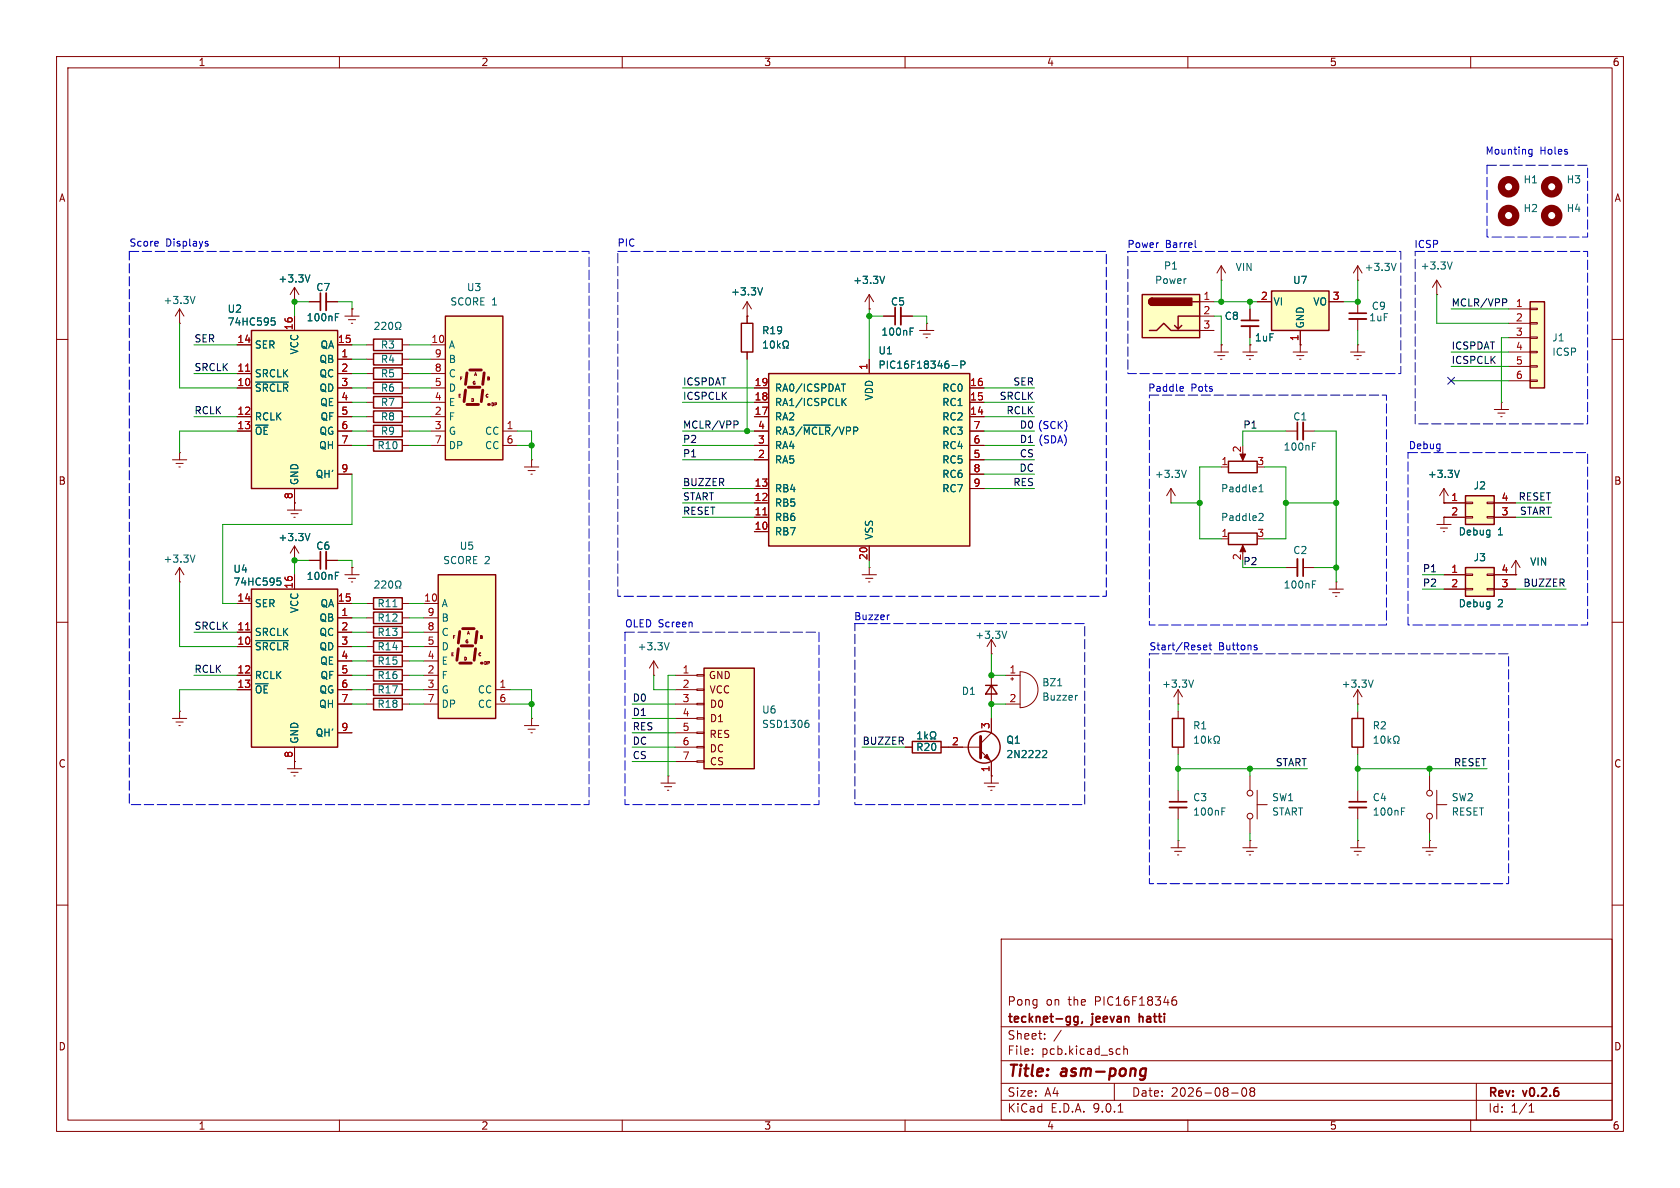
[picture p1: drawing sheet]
<svg xmlns="http://www.w3.org/2000/svg" width="297mm" height="210mm" viewBox="0 0 297 210" stroke-linecap="round" stroke-linejoin="round" font-family="sans-serif">
<g fill="none" stroke="#840000" stroke-width=".18">
<path d="M10 10h277v190h-277zM12 12h273v186h-273zM60 10v2M110 10v2M160 10v2M210 10v2M260 10v2M10 60h2M285 60h2M10 110h2M227.3 100.3h2.1M230.4 100.3h2"/>
<path d="M285 110h2M10 160h2M177 166h108v32h-108zM207.2 177.1l.3-.3h.4l.1 .3v.3l-.3 .3-.4-.1-.1-.2M207.9 176.2a.59 .59 0 0 0-.7 .6M285 160h2M60 198v2M110 198v2M160 198v2M177 194.5h108M177 191.5h108M177 187.5h108"/>
<path d="M177 181.5h108M182.5 186.3v.1M182.5 185.5v.1M184.7 183.6v.1M184.7 182.8v.1M187.6 182.1l-1.3 2M197 191.5v3M197.7 196.6h.8M197.9 185.4l.1 .1M198 186.3l-.1 .1M198.7 184.9v1.5M198.7 185.5l.2-.1 .3 .1 .1 .9"/>
<path d="M210 198v2M217.7 193.2h1.2M219.7 192.4l.2-.1a.81 .81 0 0 1 .6 .6 .81 .81 0 0 1-.3 .8l-.2 .1a.81 .81 0 0 1-.3-1.4zM221.2 192.9l-.2-.2 .2-.4 .5 .1 .1 .2-.3 .3M221.2 192.9l-.2 .3v.5l.2 .1 .5-.1 .1-.2-.1-.4-.2-.2M221.2 192.9h.3M260 198v2M261 191.5v6.5M270.3 196.6h.9M270.3 195.5l.4-.4v1.5"/>
</g>
<path d="M202 188.9l.6 .1M202.5 190.1l-.6 .1M202.6 188.9l-.2 1.6-.4 .4" fill="none" stroke="#840000" stroke-width=".4"/>
<path d="M230.4 98.8v3.1M190.6 179.7v1.2l-.3 .3-.4-.1M190.6 179.8l-.5-.1-.3 .3v.4l.2 .2h.6M201.4 179.2v1.5M201.5 179.8h-.1M191.3 180.6l-.1 .3" fill="none" stroke="#840000" stroke-width=".3"/>
<path d="M229.4 98.8v3.1" fill="none" stroke="#840000" stroke-width=".33"/>
<path d="M232 103.3h.4M232 102.7h.6" fill="none" stroke="#006464" stroke-width=".18"/>
<path d="M201.9 52.1h10.2v7.6h-10.2z" fill="#ffffc2"/>
<path d="M201.9 52.1h10.2v7.6h-10.2zM203.2 58.4h1.3l1.2-1.2 1.3 1.2h5.1M203.7 52.7a.64 .64 0 0 0-.6 .6 .64 .64 0 0 0 .6 .7M208.9 57.5l-.6 .7M210.8 53.3h1.3M212.1 55.9h-3.8v2.3l-.7-.7" fill="none" stroke="#840000" stroke-width=".25"/>
<g fill="#840000" stroke="#840000" stroke-width=".25">
<path d="M203.3 52.9l.4-.2v1.3a.63 .63 0 0 1-.6-.4 .63 .63 0 0 1 .2-.7z"/>
<path d="M203.7 52.7h7v1.3h-7z"/>
</g>
<g fill="none" stroke="#840000" stroke-width=".18">
<path d="M212.1 53.3h2.5M212.1 55.9h2.5M212.1 58.4h2.5M115.6 119.4h.1M115.6 116.8l-.8 1.3M115.6 116.8l.7 1.3M115.6 116.8v2.6M92.7 128.3h2.5M93.3 128.9h1.3M93.9 129.5h.2M94 127h.1M94 127v1.3"/>
<path d="M238.8 149.9h2.5M239.4 150.5h1.3M239.9 151.1h.3M240 148.6h.1M240 148.6v1.3"/>
</g>
<path d="M118.3 113.6l-.4 1.3" fill="none" stroke="#006464" stroke-width=".18"/>
<path d="M124.5 118.1h8.8v17.8h-8.8z" fill="#ffffc2"/>
<g fill="none" stroke="#840000" stroke-width=".18">
<path d="M240 49.5h.1M240 47v2.5M240 53.3v2.1M240 56.4v2M240 47l-.7 1.3M240 47l.8 1.3M214.6 62.2h2.6M215.3 62.9h1.2M215.8 63.5h.2M215.9 61h.1M215.9 61v1.2M219.7 62.2h2.5"/>
<path d="M220.3 62.9h1.3M220.9 63.5h.2M221 61h.1M221 61v1.2M228.6 62.2h2.5M229.2 62.9h1.3M229.7 63.5h.3M229.9 61h.1M229.9 61v1.2M238.8 62.2h2.5M239.4 62.9h1.3M239.9 63.5h.3"/>
<path d="M240 61h.1M240 61v1.2M64.8 106.7h1.2M64.8 109.2h1.2M64.8 116.8h1.2M71.1 106.7h1.3M71.1 109.2h1.3M71.1 116.8h1.3M119.4 119.4h3.8M123.2 119.3h1.3v.2h-1.3zM152.4 101.6h2.5M153 102.2h1.3"/>
<path d="M153.5 102.9h.3M153.7 100.3h.1M153.7 100.3v1.3M116.8 138.4h2.6M117.5 139.1h1.2M118 139.7h.2M118.1 137.2h.1M118.1 137.2v1.2M119.4 121.9h3.8M119.4 124.5h3.8M119.4 127h3.8M119.4 129.5h3.8"/>
<path d="M119.4 132.1h3.8M119.4 134.6h3.8M123.2 121.8h1.3v.2h-1.3zM123.2 124.3h1.3v.3h-1.3zM123.2 126.9h1.3v.2h-1.3zM123.2 129.4h1.3v.3h-1.3zM123.2 132h1.3v.2h-1.3zM123.2 134.5h1.3v.2h-1.3zM127 127.6h.7M127.6 123.9l.1 .4-.1 .6M208.3 124.5h.1M208.3 121.9l-.8 1.3"/>
<path d="M208.3 121.9l.7 1.3M208.3 121.9v2.6M221 137.2v2.5M222.2 139.7v5.1M240 139.7v2M219.7 149.9h2.5M220.3 150.5h1.3M220.9 151.1h.2M221 148.6h.1M221 144.8v2.5M221 148.6v1.3M222.2 142.2h1.8"/>
<path d="M240 142.7v2.1"/>
<circle cx="221" cy="144.3" r=".51"/>
<circle cx="221" cy="140.2" r=".51"/>
</g>
<path d="M66 105.7h5.1v2h-5.1zM66 108.2h5.1v2h-5.1zM66 115.8h5.1v2.1h-5.1zM124.5 118.1h8.8v17.8h-8.8z" fill="none" stroke="#840000" stroke-width=".25"/>
<path d="M246.8 46.6l-.4 1.2M66.3 102.8l.5-.1 .2 .4-.8 .9h.8M67.5 102.8l.5-.1 .2 .4-.8 .9h.8M68.8 102.8l.2-.1a.68 .68 0 0 1 .4 .6 .68 .68 0 0 1-.4 .7l-.2-.2-.1-.3zM69.5 107.3h.7M69.9 104h.3v-.3a.54 .54 0 0 1-.3-.7 .54 .54 0 0 1 .8-.3 .58 .58 0 0 1-.1 1v.3h.3M142.5 127.8h.3l.2 .3v.4l-.5 .1M142.7 127.3h.2M211 120.2l-.4 1.3M247.8 143.4h.4M247.8 142.8h.6" fill="none" stroke="#006464" stroke-width=".18"/>
<path d="M238.5 55.4h3.1M238.5 141.7h3.1" fill="none" stroke="#840000" stroke-width=".3"/>
<path d="M238.5 56.4h3.1M238.5 142.7h3.1" fill="none" stroke="#840000" stroke-width=".33"/>
<path d="M224.8 51.4h10.1v7h-10.1z" fill="#ffffc2"/>
<path d="M224.8 51.4h10.1v7h-10.1zM66 77.7h5.1v2.1h-5.1zM66 75.2h5.1v2h-5.1zM66 72.6h5.1v2.1h-5.1zM66 70.1h5.1v2h-5.1zM66 113.3h5.1v2h-5.1zM66 110.7h5.1v2.1h-5.1zM66 118.4h5.1v2h-5.1zM66 120.9h5.1v2h-5.1z" fill="none" stroke="#840000" stroke-width=".25"/>
<g fill="none" stroke="#840000" stroke-width=".18">
<path d="M215.9 49.5h.1M215.9 47l-.8 1.3M215.9 47l.8 1.3M215.9 47v2.5M221 54.6v2M221 57.7v2M222.2 53.3h2.6M229.9 58.4v2.6M234.9 53.3h2.6M64.8 78.7h1.2M64.8 76.2h1.2M64.8 73.7h1.2"/>
<path d="M64.8 71.1h1.2M71.1 78.7h1.3M71.1 76.2h1.3M71.1 73.7h1.3M71.1 71.1h1.3M64.8 114.3h1.2M64.8 111.8h1.2M64.8 119.4h1.2M71.1 114.3h1.3M71.1 111.8h1.3M71.1 119.4h1.3M64.8 121.9h1.2"/>
<path d="M71.1 121.9h1.3M240 124.5h.1M240 121.9l-.7 1.3M240 121.9l.8 1.3M240 121.9v2.6"/>
</g>
<path d="M219.5 56.6h3" fill="none" stroke="#840000" stroke-width=".3"/>
<path d="M219.5 57.7h3" fill="none" stroke="#840000" stroke-width=".33"/>
<path d="M242.8 120.2l-.5 1.3" fill="none" stroke="#006464" stroke-width=".18"/>
<path d="M270.5 53.3h2.5v15.3h-2.5z" fill="#ffffc2"/>
<path d="M270.5 53.3h2.5v15.3h-2.5zM239 127h2v5.1h-2z" fill="none" stroke="#840000" stroke-width=".25"/>
<g fill="none" stroke="#840000" stroke-width=".18">
<path d="M254 52.1h.1M254 49.5l-.8 1.3M254 49.5l.8 1.3M254 49.5v2.6M266.7 54.6h3.8M266.7 57.2h3.8M266.7 59.7h3.8M270.5 54.5h1.3v.2h-1.3zM270.5 57h1.3v.3h-1.3zM270.5 59.6h1.3v.2h-1.3zM264.2 72.4h2.5M264.8 73h1.3"/>
<path d="M265.3 73.7h.3M265.4 71.1h.1M265.4 71.1v1.3M266.7 62.2h3.8M266.7 64.8h3.8M266.7 67.3h3.8M270.5 62.1h1.3v.3h-1.3zM270.5 64.6h1.3v.3h-1.3zM270.5 67.2h1.3v.2h-1.3zM240 125.7v1.3M240 132.1v1.3"/>
</g>
<path d="M256.7 46.3l-.4 1.3M242.9 131.4h.7M242.9 130.5l.4-.4v1.3M244.3 130.2l.1-.1a.68 .68 0 0 1 .5 .7 .68 .68 0 0 1-.5 .6l-.1-.1-.2-.4zM245.4 130.1v1.3M245.5 130.9l.4 .5M245.9 130.5l-.5 .5M246.4 131.4h.3v-.3a.54 .54 0 0 1-.3-.7 .54 .54 0 0 1 .8-.2 .58 .58 0 0 1-.2 .9v.3h.3" fill="none" stroke="#006464" stroke-width=".18"/>
<path d="M77.5 101.6h10.1v25.4h-10.1z" fill="#ffffc2"/>
<path d="M77.5 101.6h10.1v25.4h-10.1z" fill="none" stroke="#840000" stroke-width=".25"/>
<path d="M81 114.7l-.2 2M81.3 111.6l-.3 2.1M81.3 117.2h2M81.5 114.2h2.1M81.8 111.1h2M84.1 114.7l-.3 2M84.3 111.6l-.2 2.1" fill="none" stroke="#840000" stroke-width=".51"/>
<circle cx="85.1" cy="117.2" r=".25" fill="#840000"/>
<g fill="none" stroke="#840000" stroke-width=".18">
<path d="M92.7 82.6h2.5M93.3 83.2h1.3M93.9 83.8h.2M94 81.3h.1M94 81.3v1.3M74.9 106.7h2.6M74.9 109.2h2.6M74.9 111.8h2.6M74.9 114.3h2.6M74.9 116.8h2.6M74.9 119.4h2.6M80.1 115.4h-.2v.5"/>
<path d="M80.4 112.4h-.2v.5M82.4 116.2h-.2v.5M82.6 112.1l.2-.5 .2 .5M85.2 112.4h-.2v.5M85.9 117l-.2-.1v.5M86.5 117l-.3-.1v.5M64.8 124.5h1.2M71.1 124.5h1.3M74.9 121.9h2.6M74.9 124.5h2.6M87.6 121.9h2.6M87.6 124.5h2.6"/>
<path d="M174 138.4h2.5M174.6 139.1h1.3M175.1 139.7h.3M175.3 137.2h.1M175.3 137.2v1.2M252.7 137.2v2.5M254 139.7v5.1M251.5 149.9h2.5M252.1 150.5h1.3M252.6 151.1h.3M252.7 148.6h.1M252.7 144.8v2.5"/>
<path d="M252.7 148.6v1.3M254 142.2h1.8"/>
<circle cx="252.7" cy="144.3" r=".51"/>
<circle cx="252.7" cy="140.2" r=".51"/>
</g>
<path d="M66 123.4h5.1v2.1h-5.1z" fill="none" stroke="#840000" stroke-width=".25"/>
<path d="M44.4 104.1h15.3v28h-15.3z" fill="#ffffc2"/>
<path d="M44.4 104.1h15.3v28h-15.3zM174.2 121.2h2.1M175.3 121.2l1 1.5h-2.1zM207.3 127h2v5.1h-2z" fill="none" stroke="#840000" stroke-width=".25"/>
<g fill="none" stroke="#840000" stroke-width=".18">
<path d="M54.6 99.1h2M57.7 99.1h2M41.9 106.7h2.5M41.9 111.8h2.5M41.9 114.3h2.5M41.9 119.4h2.5M52.1 101.6v2.5M59.7 106.7h2.5M59.7 111.8h2.5M59.7 114.3h2.5M59.7 119.4h2.5M59.7 109.2h2.5"/>
<path d="M59.7 116.8h2.5M61 101.6h2.5M61.6 102.2h1.3M62.1 102.9h.3M62.2 100.3h.1M62.2 100.3v1.3M175.3 119.4v5.1M30.5 127h2.5M31.1 127.6h1.3M31.6 128.3h.3M31.7 125.7h.1M31.7 125.7v1.3"/>
<path d="M41.9 121.9h2.5M52.1 132.1v2.5M59.7 121.9h2.5M59.7 124.5h2.5M59.7 129.5h2.5M208.3 125.7v1.3M208.3 132.1v1.3M208.3 139.7v2M208.3 142.7v2.1"/>
</g>
<path d="M43.4 111.3h.7" fill="none" stroke="#a90000" stroke-width=".18"/>
<g fill="none" stroke="#006464" stroke-width=".18">
<path d="M45.2 113.3h5.8M49 102.2h.6M49.1 102.7h.3l.3 .2-.2 .5h-.4M59.3 101.8h.4M59.3 101.2h.6M211.2 131.4h.7M211.2 130.5l.3-.4v1.3M212.5 130.2l.2-.1a.68 .68 0 0 1 .4 .7 .68 .68 0 0 1-.4 .6l-.2-.1-.1-.4zM213.7 130.1v1.3M213.8 130.9l.3 .5M214.1 130.5l-.4 .5M214.6 131.4h.3v-.3a.54 .54 0 0 1-.2-.7 .54 .54 0 0 1 .7-.2 .58 .58 0 0 1-.1 .9v.3h.3"/>
<path d="M216 143.4h.4M216 142.8h.6"/>
</g>
<path d="M56.6 97.5v3.1M206.8 141.7h3" fill="none" stroke="#840000" stroke-width=".3"/>
<path d="M57.7 97.5v3.1M206.8 142.7h3" fill="none" stroke="#840000" stroke-width=".33"/>
<path d="M259.1 100.3h5.1v5.1h-5.1z" fill="#ffffc2"/>
<path d="M259.1 100.3h5.1v5.1h-5.1z" fill="none" stroke="#840000" stroke-width=".25"/>
<g fill="none" stroke="#840000" stroke-width=".18">
<path d="M30.5 81.3h2.5M31.1 81.9h1.3M31.6 82.6h.3M31.7 80h.1M31.7 80v1.3M254 92.7h2.5M254.6 93.3h1.3M255.1 94h.3M255.3 91.4h.1M255.3 91.4v1.3M268 99.1l-.8 1.2M268 99.1l.7 1.2"/>
<path d="M268 99.1v2.5M31.7 102.9h.1M31.7 100.3v2.6M31.7 100.3l-.7 1.3M31.7 100.3l.8 1.3M177.8 119.4h2.5M178.9 119.8v.5M180.3 118.7a3.2 3.2 0 0 1 3.2 3.2 3.2 3.2 0 0 1-3.2 3.2zM255.3 101.6h3.8M255.3 104.1h3.8M259.1 101.5h1.2v.2h-1.2zM259.1 104h1.2v.3h-1.2z"/>
<path d="M262.9 101.5h1.3v.2h-1.3zM262.9 104h1.3v.3h-1.3zM264.2 101.6h3.8M264.2 104.1h3.8M268 101.6h.1M50.8 135.9h2.5M51.4 136.5h1.3M51.9 137.2h.3M52.1 134.6h.1M52.1 134.6v1.3M177.8 124.5h2.5M178.7 120h.5"/>
<path d="M207 149.9h2.5M207.6 150.5h1.3M208.2 151.1h.2M208.3 148.6h.1M208.3 148.6v1.3"/>
</g>
<path d="M34.5 98.1l-.5 1.3M187 121.2h.7M190.5 122.9l-.3 .1" fill="none" stroke="#006464" stroke-width=".18"/>
<g fill="none" stroke="#840000" stroke-width="1.3">
<circle cx="266.7" cy="38.1" r="1.27"/>
<circle cx="266.7" cy="33" r="1.27"/>
<circle cx="274.3" cy="38.1" r="1.27"/>
<circle cx="274.3" cy="33" r="1.27"/>
</g>
<path d="M259.1 87.6h5.1v5.1h-5.1z" fill="#ffffc2"/>
<path d="M259.1 87.6h5.1v5.1h-5.1zM161.3 131.1h5.1v2h-5.1z" fill="none" stroke="#840000" stroke-width=".25"/>
<g fill="none" stroke="#840000" stroke-width=".18">
<path d="M31.7 57.2h.1M31.7 54.6l-.7 1.3M31.7 54.6l.8 1.3M31.7 54.6v2.6M52.1 53.3h.1M52.1 50.8l-.8 1.3M52.1 50.8l.7 1.3M52.1 50.8v2.5M54.6 53.3h2M57.7 53.3h2M255.3 88.9h.1M255.3 88.9h3.8"/>
<path d="M255.3 91.4h3.8M255.3 86.4l-.8 1.2M255.3 86.4l.7 1.2M255.3 86.4v2.5M259.1 88.8h1.2v.2h-1.2zM259.1 91.3h1.2v.3h-1.2zM262.9 88.8h1.3v.2h-1.3zM262.9 91.3h1.3v.3h-1.3zM264.2 88.9h3.8M264.2 91.4h3.8M175.3 115.6h.1M175.3 113l-.8 1.3"/>
<path d="M175.3 113l.7 1.3M175.3 113v2.6M160 132.1h1.3M166.4 132.1h1.2"/>
</g>
<path d="M34.5 52.4l-.5 1.3M54.8 48.6l-.4 1.3M59.3 56h.4M59.3 55.4h.6M258 83.1l-.4 1.3M178 111.6l-.4 1.2M162.2 130.6h.8M162.2 129.7l.4-.3v1.2M163.5 129.4v1.2M163.6 130.1l.4 .5M164 129.8l-.5 .5M164.5 130.6h.3v-.2a.54 .54 0 0 1-.3-.8 .54 .54 0 0 1 .8-.2 .58 .58 0 0 1-.2 1v.2h.3" fill="none" stroke="#006464" stroke-width=".18"/>
<path d="M56.6 51.8v3.1" fill="none" stroke="#840000" stroke-width=".3"/>
<path d="M57.7 51.8v3.1" fill="none" stroke="#840000" stroke-width=".33"/>
<path d="M78.7 55.9h10.2v25.4h-10.2z" fill="#ffffc2"/>
<path d="M78.7 55.9h10.2v25.4h-10.2z" fill="none" stroke="#840000" stroke-width=".25"/>
<path d="M82.3 69l-.3 2M82.5 65.9l-.2 2M82.5 71.5h2.1M82.8 68.5h2M83.1 65.4h2M85.3 69l-.2 2M85.6 65.9l-.3 2" fill="none" stroke="#840000" stroke-width=".51"/>
<circle cx="86.4" cy="71.5" r=".25" fill="#840000"/>
<g fill="none" stroke="#840000" stroke-width=".18">
<path d="M132.1 55.9h.1M132.1 53.3l-.8 1.3M132.1 53.3l.7 1.3M132.1 53.3v2.6M76.2 61h2.5M76.2 63.5h2.5M76.2 66h2.5M76.2 68.6h2.5M76.2 71.1h2.5M76.2 73.7h2.5M76.2 76.2h2.5M76.2 78.7h2.5"/>
<path d="M81.4 69.7h-.2v.5M81.7 66.6h-.3v.6M83.6 70.5h-.2v.5M83.9 66.4l.2-.5 .1 .5M86.4 66.7l-.2-.1v.6M87.2 71.2h-.2v.5M87.7 71.2h-.2v.5M88.9 76.2h2.5M88.9 78.7h2.5M167.6 132.1h5.8M173.4 132.7l1.9 1.9v2.6M175.3 127v2.5l-1.9 1.9"/>
</g>
<path d="M173.4 130.2v3.8" fill="none" stroke="#840000" stroke-width=".51"/>
<circle cx="174" cy="132.1" r="2.82" fill="none" stroke="#840000" stroke-width=".25"/>
<path d="M174 133.9l.5-.5 .5 1z" fill="#840000" stroke="#840000" stroke-width=".18"/>
<path d="M134.8 50.9l-.4 1.2M184.5 132.7h.4l.1 .3-.7 .9h.7" fill="none" stroke="#006464" stroke-width=".18"/>
<path d="M135.9 66h35.5v30.5h-35.5z" fill="#ffffc2"/>
<path d="M66 59.9h5.1v2.1h-5.1zM66 62.5h5.1v2h-5.1zM66 65h5.1v2.1h-5.1zM66 67.6h5.1v2h-5.1zM135.9 66h35.5v30.5h-35.5zM217.2 81.5h5v2.1h-5zM217.2 94.2h5v2.1h-5z" fill="none" stroke="#840000" stroke-width=".25"/>
<g fill="none" stroke="#840000" stroke-width=".18">
<path d="M61 55.9h2.5M61.6 56.5h1.3M62.1 57.2h.3M62.2 54.6h.1M62.2 54.6v1.3M64.8 68.6h1.2M64.8 63.5h1.2M64.8 66h1.2M64.8 61h1.2M71.1 68.6h1.3M71.1 63.5h1.3M71.1 66h1.3"/>
<path d="M71.1 61h1.3M133.3 68.6h2.6M133.3 71.1h2.6M133.3 73.7h2.6M133.3 76.2h2.6M133.3 78.7h2.6M153.7 63.5v2.5M171.4 68.6h2.6M171.4 71.1h2.6M171.4 73.7h2.6M171.4 76.2h2.6M171.4 78.7h2.6"/>
<path d="M227.3 76.2h2.1M230.4 76.2h2M50.8 90.2h2.5M51.4 90.8h1.3M51.9 91.4h.3M52.1 99.1h.1M52.1 88.9h.1M52.1 96.5l-.8 1.3M52.1 96.5l.7 1.3M52.1 88.9v1.3M52.1 96.5v2.6M133.3 81.3h2.6"/>
<path d="M133.3 86.4h2.6M133.3 88.9h2.6M133.3 91.4h2.6M133.3 94h2.6M153.7 96.5v2.6M171.4 81.3h2.6M171.4 86.4h2.6M171.4 83.8h2.6M207 88.9h.1M207 86.4l-.8 1.2M207 86.4l.8 1.2M207 86.4v2.5"/>
<path d="M215.9 82.6h1.3M215.9 95.3h1.3M219.7 80v1M219.7 96.8v1"/>
</g>
<g fill="none" stroke="#006464" stroke-width=".18">
<path d="M66.3 57.1l.5-.1 .2 .3-.8 .9h.8M67.5 57.1l.5-.1 .2 .3-.8 .9h.8M68.8 57.1l.2-.1a.68 .68 0 0 1 .4 .6 .68 .68 0 0 1-.4 .6l-.2-.1-.1-.3zM69.9 58.2h.3v-.2a.54 .54 0 0 1-.3-.7 .54 .54 0 0 1 .8-.3 .58 .58 0 0 1-.1 1v.2h.3M142 75.2h4.8M148.7 67.9h.8M149 71l.6 .7M149.1 67.9v1.3M149.6 70.4l-.7 .8M168.3 64.6h1M169.9 64.5l.6-.1 .1-.2-.1-.3-.6-.1v1.3M232 78.9h.4"/>
<path d="M232 78.3h.6M54.8 94.3l-.4 1.3M209.7 83.1l-.4 1.3M222.6 86.9h.7M222.6 86l.3-.3v1.2M222.8 90.7l.4 .1 .1 .3-.8 .9h.8"/>
</g>
<path d="M134.9 91h.7" fill="none" stroke="#a90000" stroke-width=".18"/>
<g fill="#840000" stroke="#840000" stroke-width=".18">
<path d="M219.2 80.3h1l-.5 1.1z"/>
<path d="M219.7 96.4l.5 1.1h-1z"/>
</g>
<path d="M229.4 74.7v3" fill="none" stroke="#840000" stroke-width=".3"/>
<path d="M230.4 74.7v3" fill="none" stroke="#840000" stroke-width=".33"/>
<path d="M44.4 58.4h15.3v28h-15.3z" fill="#ffffc2"/>
<path d="M44.4 58.4h15.3v28h-15.3zM131.1 57.2h2v5h-2z" fill="none" stroke="#840000" stroke-width=".25"/>
<g fill="none" stroke="#840000" stroke-width=".18">
<path d="M52.1 53.3h.1M52.1 55.9v2.5M54.6 53.3h2M57.7 53.3h2M62.2 54.6h.1M132.1 55.9h.1M132.1 55.9v1.3M153.7 54.6h.1M153.7 52.1l-.8 1.2M153.7 52.1l.7 1.2M153.7 52.1v2.5M156.2 55.9h2"/>
<path d="M159.3 55.9h2M162.6 58.4h2.5M163.2 59.1h1.3M163.7 59.7h.3M163.8 57.2h.1M163.8 57.2v1.2M221 54.6v2M221 57.7v2M222.2 53.3h2.6M229.9 58.4v2.6M234.9 53.3h2.6M41.9 61h2.5"/>
<path d="M41.9 66h2.5M41.9 68.6h2.5M41.9 73.7h2.5M41.9 76.2h2.5M59.7 61h2.5M59.7 66h2.5M59.7 68.6h2.5M59.7 73.7h2.5M59.7 76.2h2.5M59.7 63.5h2.5M59.7 71.1h2.5M59.7 78.7h2.5"/>
<path d="M132.1 62.2v1.3M133.3 68.6h2.6M133.3 73.7h2.6M133.3 76.2h2.6M133.3 71.1h2.6M133.3 78.7h2.6M153.7 63.5v2.5M171.4 68.6h2.6M171.4 73.7h2.6M171.4 76.2h2.6M171.4 71.1h2.6M171.4 78.7h2.6"/>
<path d="M215.9 61h.1M221 61h.1M229.9 61h.1M52.1 88.9h.1M52.1 99.1h.1M52.1 86.4v2.5M54.6 99.1h2M57.7 99.1h2M59.7 83.8h2.5M133.3 88.9h2.6M133.3 91.4h2.6M133.3 81.3h2.6"/>
<path d="M133.3 86.4h2.6M133.3 94h2.6M153.7 96.5v2.6M171.4 83.8h2.6M171.4 81.3h2.6M171.4 86.4h2.6M255.3 91.4h.1M255.3 88.9h.1M255.3 88.9h3.8M255.3 91.4h3.8M264.2 88.9h3.8M264.2 91.4h3.8"/>
<path d="M41.9 106.7h2.5M41.9 111.8h2.5M41.9 114.3h2.5M41.9 119.4h2.5M52.1 101.6v2.5M59.7 106.7h2.5M59.7 111.8h2.5M59.7 114.3h2.5M59.7 119.4h2.5M59.7 109.2h2.5M59.7 116.8h2.5M62.2 100.3h.1"/>
<path d="M234.9 104.1h2.6M235.6 104.8h1.3M236.1 105.4h.2M236.2 102.9h.1M236.2 102.9v1.2M255.3 104.1h3.8M255.3 101.6h3.8M264.2 104.1h3.8M264.2 101.6h3.8M268 101.6h.1M41.9 121.9h2.5M52.1 134.6h.1"/>
<path d="M52.1 132.1v2.5M59.7 121.9h2.5M59.7 124.5h2.5M59.7 129.5h2.5M160 132.1h1.3M166.4 132.1h3.8M175.3 137.2h.1M175.3 127v2.5M175.3 134.6v2.6"/>
</g>
<path d="M43.4 65.6h.7M134.9 91h.7M43.4 111.3h.7" fill="none" stroke="#a90000" stroke-width=".18"/>
<g fill="none" stroke="#006464" stroke-width=".18">
<path d="M48 56.2h.6M48.1 56.7h.3l.2 .2-.1 .5-.4 .1M54.8 48.6l-.4 1.3M59.3 56h.4M59.3 55.4h.6M134.8 50.9l-.4 1.2M156.4 48.8l-.4 1.3M160.9 58.6h.4M160.9 58h.6M45.2 67.5h5.8M135 61.5h.7M135 60.6l.3-.3v1.2"/>
<path d="M136.3 60.4l.2-.1a.68 .68 0 0 1 .4 .6 .68 .68 0 0 1-.4 .6l-.2-.1-.1-.3zM137.5 60.3v1.2M137.6 61.1l.3 .4M137.9 60.7l-.4 .5M138.4 61.5h.3v-.2a.54 .54 0 0 1-.2-.7 .54 .54 0 0 1 .7-.3 .58 .58 0 0 1-.1 1v.2h.3M142 75.2h4.8M148.7 67.9h.8M149 71l.6 .7M149.1 67.9v1.3M149.6 70.4l-.7 .8M168.3 64.6h1M169.9 64.5l.6-.1 .1-.2-.1-.3-.6-.1v1.3"/>
<path d="M54.8 94.3l-.4 1.3M258 83.1l-.4 1.3M45.2 113.3h5.8M49 102.2h.6M49.1 102.7h.3l.3 .2-.2 .5h-.4M59.3 101.8h.4M59.3 101.2h.6M162.2 130.6h.8M162.2 129.7l.4-.3v1.2M163.5 129.4v1.2M163.6 130.1l.4 .5M164 129.8l-.5 .5"/>
<path d="M164.5 130.6h.3v-.2a.54 .54 0 0 1-.3-.8 .54 .54 0 0 1 .8-.2 .58 .58 0 0 1-.2 1v.2h.3M184.5 132.7h.4l.1 .3-.7 .9h.7"/>
</g>
<path d="M158.2 54.4v3" fill="none" stroke="#840000" stroke-width=".3"/>
<path d="M159.3 54.4v3" fill="none" stroke="#840000" stroke-width=".33"/>
<path d="M265.7 52.8h.4l.3 .3-.1 .3-.6 .1M129.8 74.4h.4l.3 .3-.1 .3-.6 .1" fill="none" stroke="#0f0f0f" stroke-width=".18"/>
<g fill="none" stroke="#009600" stroke-width=".18">
<path d="M31.7 57.2v11.4h10.2M54.6 53.3h-2.5v2.6M59.7 53.3h2.5v1.3M153.7 54.6v8.9M153.7 55.9h2.5M161.3 55.9h2.5v1.3M214.6 53.3h7.6M214.6 55.9h1.3v5.1M215.9 49.5v3.8M221 53.3v1.3M221 59.7v1.3M240 49.5v3.8h-2.5"/>
<path d="M240 58.4v2.6M254 52.1v5.1h12.7M256.5 54.6h10.2M266.7 59.7h-1.3v11.4M34.3 73.7h7.6M34.3 66h7.6M34.3 61h7.6M41.9 76.2h-10.2v3.8M62.2 68.6h2.6M62.2 73.7h2.6M62.2 76.2h2.6M62.2 78.7h2.6"/>
<path d="M62.2 71.1h2.6M62.2 63.5h2.6M62.2 66h2.6M62.2 61h2.6M72.4 68.6h3.8M72.4 73.7h3.8M72.4 76.2h3.8M72.4 78.7h3.8M72.4 71.1h3.8M72.4 63.5h3.8M72.4 66h3.8M72.4 61h3.8"/>
<path d="M91.4 76.2h2.6v5.1M91.4 78.7h2.6M120.6 68.6h12.7M120.6 76.2h12.7M120.6 78.7h12.7M120.6 71.1h12.7M132.1 63.5v12.7M174 68.6h8.9M174 73.7h8.9M174 76.2h8.9M174 78.7h8.9M174 71.1h8.9"/>
<path d="M227.3 76.2h-7.6v2.5M232.4 76.2h3.8v26.7M256.5 67.3h10.2M256.5 64.8h10.2M256.5 62.2h10.2M54.6 99.1h-2.5v2.5M59.7 99.1h2.5v1.2M62.2 83.8v8.9h-22.8v14h2.5M120.6 86.4h12.7M120.6 81.3h12.7M120.6 91.4h12.7M120.6 88.9h12.7"/>
<path d="M153.7 99.1v1.2M174 86.4h8.9M174 83.8h8.9M174 81.3h8.9M207 88.9h5.1M215.9 82.6h-3.8v12.7h3.8M223.5 82.6h3.8v12.7h-3.8M227.3 88.9h8.9M268 91.4h6.3M268 88.9h6.3M31.7 102.9v11.4h10.2M34.3 111.8h7.6"/>
<path d="M34.3 119.4h7.6M62.2 116.8h2.6M62.2 114.3h2.6M62.2 109.2h2.6M62.2 111.8h2.6M62.2 106.7h2.6M62.2 119.4h2.6M72.4 116.8h2.5M72.4 114.3h2.5M72.4 109.2h2.5M72.4 111.8h2.5M72.4 106.7h2.5"/>
<path d="M72.4 119.4h2.5M115.6 119.4v2.5h3.8M119.4 119.4h-1.3v17.8M175.3 115.6v3.8h2.5M219.7 100.3h7.6M232.4 100.3h3.8M251.5 104.1h3.8M251.5 101.6h3.8M268 104.1h8.9M41.9 121.9h-10.2v3.8M62.2 124.5h2.6M62.2 121.9h2.6"/>
<path d="M72.4 124.5h2.5M72.4 121.9h2.5M90.2 124.5h3.8M90.2 121.9h3.8v5.1M111.8 124.5h7.6M111.8 132.1h7.6M111.8 127h7.6M111.8 134.6h7.6M111.8 129.5h7.6M152.4 132.1h7.6M177.8 124.5h-2.5v2.5M208.3 124.5v1.2"/>
<path d="M208.3 133.4v6.3M208.3 135.9h22.8M221 135.9v1.3M240 124.5v1.2M240 133.4v6.3M240 135.9h22.9M252.7 135.9v1.3M208.3 144.8v3.8M221 147.3v1.3M240 144.8v3.8M252.7 147.3v1.3"/>
</g>
<path d="M255.9 66.7l1.2 1.2M257.1 66.7l-1.2 1.2" fill="none" stroke="#000084" stroke-width=".18"/>
<g fill="none" stroke="#0000c2" stroke-width=".18">
<path d="M270.3 27.1l.2 .2 .3-.1M270.8 26.4v1l-.2 .3-.3-.1M270.8 26.5l-.3-.1-.2 .1M27.9 42.7l.1 .3-.6 .1M36.4 43.1h.3l.1 .2-.2 .2h-.2M36.4 42.7h.3M211.3 42.5v1.1l.2 .2M208.8 68.3l.4 .1v.2l-.6 .1M209.2 69.1l-.4 .1M157.2 108.7l-.2 .1M212.8 114.5l.6-.2-.1-.2-.4-.1-.1 .2v.6h.5M213.7 114h.5"/>
<path d="M213.9 113.6v1.1l.3 .2M221.9 114.5h.3l.1 .2-.2 .2h-.3M221.9 114l.3 .1"/>
</g>
<path d="M262.9 29.2h17.8v12.7h-17.8zM22.9 44.5h81.2v97.7h-81.2zM109.2 44.5h86.4v60.9h-86.4zM199.4 44.5h48.2v21.5h-48.2zM250.2 44.5h30.5v30.4h-30.5zM203.2 69.9h41.9v40.6h-41.9zM248.9 80h31.8v30.5h-31.8zM110.5 111.8h34.3v30.4h-34.3zM151.1 110.2h40.7v32h-40.7zM203.2 115.6h63.5v40.6h-63.5z" fill="none" stroke="#0000c2" stroke-width=".18" stroke-dasharray="1.7 .6"/>
<g fill="#009600" stroke="#009600" stroke-width=".18">
<circle cx="215.9" cy="53.3" r=".46"/>
<circle cx="221" cy="53.3" r=".46"/>
<circle cx="240" cy="53.3" r=".46"/>
<circle cx="212.1" cy="88.9" r=".46"/>
<circle cx="227.3" cy="88.9" r=".46"/>
<circle cx="236.2" cy="88.9" r=".46"/>
<circle cx="236.2" cy="100.3" r=".46"/>
<circle cx="240" cy="135.9" r=".46"/>
<circle cx="252.7" cy="135.9" r=".46"/>
<circle cx="208.3" cy="135.9" r=".46"/>
<circle cx="221" cy="135.9" r=".46"/>
<circle cx="175.3" cy="119.4" r=".46"/>
<circle cx="175.3" cy="124.5" r=".46"/>
<circle cx="153.7" cy="55.9" r=".46"/>
<circle cx="132.1" cy="76.2" r=".46"/>
<circle cx="52.1" cy="53.3" r=".46"/>
<circle cx="52.1" cy="99.1" r=".46"/>
<circle cx="94" cy="78.7" r=".46"/>
<circle cx="94" cy="124.5" r=".46"/>
</g>
<g font-size="2.8" fill="#840000">
<text x="178" y="190.9">Title:</text>
<text x="187.7" y="190.9">asm-pong</text>
</g>
<g font-size="2.1" fill="#840000">
<text x="178" y="178">Pong</text>
<text x="184.9" y="178">on</text>
<text x="188.9" y="178">the</text>
<text x="193.7" y="178">PIC16F18346</text>
<text x="178" y="184">Sheet:</text>
<text x="178" y="181.2">tecknet-gg,</text>
<text x="193.2" y="181.2">jeevan</text>
<text x="202.1" y="181.2">hatti</text>
<text x="178" y="186.7">File:</text>
<text x="184.1" y="186.7">pcb.kicad_sch</text>
<text x="178" y="196.9">KiCad</text>
<text x="178" y="194.1">Size:</text>
<text x="184.7" y="194.1">A4</text>
<text x="185.7" y="196.9">E.D.A.</text>
<text x="193.3" y="196.9">9.0.1</text>
<text x="200" y="194.1">Date:</text>
<text x="207" y="194.1">2026-08-08</text>
<text x="263" y="194.3">Rev:</text>
<text x="263" y="196.9">Id:</text>
<text x="267.1" y="196.9">1/1</text>
<text x="269.4" y="194.3">v0.2.6</text>
</g>
<g font-size="1.8" fill="#840000">
<text x="35" y="11.9">1</text>
<text x="85" y="11.9">2</text>
<text x="135" y="11.9">3</text>
<text x="185" y="11.9">4</text>
<text x="235" y="11.9">5</text>
<text x="285" y="11.9">6</text>
<text x="10.3" y="35.9">A</text>
<text x="285.3" y="35.9">A</text>
<text x="10.3" y="85.9">B</text>
<text x="285.3" y="85.9">B</text>
<text x="124.7" y="120.2">GND</text>
<text x="124.8" y="122.8">VCC</text>
<text x="124.9" y="125.3">D0</text>
<text x="124.9" y="127.9">D1</text>
<text x="125.3" y="130.7">RES</text>
<text x="10.3" y="135.9">C</text>
<text x="125.4" y="133.2">DC</text>
<text x="125.4" y="135.5">CS</text>
<text x="285.3" y="135.9">C</text>
<text x="10.3" y="185.9">D</text>
<text x="285.3" y="185.9">D</text>
<text x="35" y="199.9">1</text>
<text x="85" y="199.9">2</text>
<text x="135" y="199.9">3</text>
<text x="185" y="199.9">4</text>
<text x="235" y="199.9">5</text>
<text x="285" y="199.9">6</text>
</g>
<g font-size="1.8" fill="#0000c2">
<text x="262.5" y="27.5">Mounting</text>
<text x="272.2" y="27.5">Holes</text>
<text x="22.8" y="43.8">Score</text>
<text x="29.3" y="43.8">Displays</text>
<text x="109.1" y="43.8">PIC</text>
<text x="199.2" y="44">Power</text>
<text x="206" y="44">Barrel</text>
<text x="249.9" y="44">ICSP</text>
<text x="202.9" y="69.4">Paddle</text>
<text x="210.5" y="69.4">Pots</text>
<text x="180.2" y="75.9">D0 (SCK)</text>
<text x="180.2" y="78.4">D1 (SDA)</text>
<text x="249" y="79.6">Debug</text>
<text x="110.4" y="111.1">OLED Screen</text>
<text x="150.9" y="109.8">Buzzer</text>
<text x="203.1" y="115.2">Start/Reset</text>
<text x="215.4" y="115.2">Buttons</text>
</g>
<g font-size="1.8" fill="#006464">
<text x="269.2" y="32.6">H1</text>
<text x="276.9" y="32.6">H3</text>
<text x="269.2" y="37.7">H2</text>
<text x="276.9" y="37.7">H4</text>
<text x="205.7" y="47.9">P1</text>
<text x="251.1" y="47.9">+3.3V</text>
<text x="28.8" y="53.9">+3.3V</text>
<text x="49.1" y="50.1">+3.3V</text>
<text x="55.8" y="51.7">C7</text>
<text x="82.4" y="51.7">U3</text>
<text x="129.1" y="52.4">+3.3V</text>
<text x="150.7" y="50.4">+3.3V</text>
<text x="204.1" y="50.4">Power</text>
<text x="218.4" y="48.1">VIN</text>
<text x="228.5" y="50.4">U7</text>
<text x="241.1" y="48.1">+3.3V</text>
<text x="40.1" y="55.5">U2</text>
<text x="40.1" y="57.8">74HC595</text>
<text x="54.1" y="57">100nF</text>
<text x="79.5" y="54.2">SCORE 1</text>
<text x="134.6" y="59.3">R19</text>
<text x="155.7" y="59.5">100nF</text>
<text x="157.4" y="54.2">C5</text>
<text x="216.4" y="56.7">C8</text>
<text x="225" y="54.2">VI</text>
<text x="230.7" y="58.2" transform="rotate(-90 230.7 58.2)">GND</text>
<text x="232.1" y="54.2">VO</text>
<text x="242" y="57">1uF</text>
<text x="242.4" y="55">C9</text>
<text x="45" y="61.8">SER</text>
<text x="52.9" y="62.8" transform="rotate(-90 52.9 62.8)">VCC</text>
<text x="56.4" y="64.4">QB</text>
<text x="56.6" y="61.8">QA</text>
<text x="67.2" y="64.4">R4</text>
<text x="67.2" y="61.8">R3</text>
<text x="79.2" y="61.8">A</text>
<text x="79.2" y="64.4">B</text>
<text x="155.2" y="65.4">PIC16F18346-P</text>
<text x="155.2" y="62.8">U1</text>
<text x="221.8" y="60.6">1uF</text>
<text x="274.3" y="60.6">J1</text>
<text x="274.3" y="63.1">ICSP</text>
<text x="45" y="66.9">SRCLK</text>
<text x="45" y="69.4">~{SRCLR}</text>
<text x="56.4" y="66.9">QC</text>
<text x="56.4" y="69.4">QD</text>
<text x="56.5" y="72">QE</text>
<text x="67.2" y="72">R7</text>
<text x="67.2" y="66.9">R5</text>
<text x="67.2" y="69.4">R6</text>
<text x="79.2" y="66.9">C</text>
<text x="79.2" y="69.4">D</text>
<text x="79.2" y="72">E</text>
<text x="136.9" y="69.4">RA0/ICSPDAT</text>
<text x="136.9" y="72">RA1/ICSPCLK</text>
<text x="154.5" y="70.9" transform="rotate(-90 154.5 70.9)">VDD</text>
<text x="166.5" y="69.4">RC0</text>
<text x="166.5" y="72">RC1</text>
<text x="45" y="74.5">RCLK</text>
<text x="45" y="77.1">~{OE}</text>
<text x="56.4" y="77.1">QG</text>
<text x="56.6" y="74.5">QF</text>
<text x="67.2" y="77.1">R9</text>
<text x="67.2" y="74.5">R8</text>
<text x="79.2" y="74.5">F</text>
<text x="79.2" y="77.1">G</text>
<text x="85.6" y="77.1">CC</text>
<text x="136.9" y="74.5">RA2</text>
<text x="136.9" y="77.1">RA3/~{MCLR}/VPP</text>
<text x="166.5" y="74.5">RC2</text>
<text x="166.5" y="77.1">RC3</text>
<text x="228.5" y="74.5">C1</text>
<text x="56.3" y="79.6">QH</text>
<text x="66.6" y="79.6">R10</text>
<text x="79.2" y="79.6">DP</text>
<text x="85.6" y="79.6">CC</text>
<text x="136.9" y="79.6">RA4</text>
<text x="136.9" y="82.1">RA5</text>
<text x="166.5" y="79.6">RC4</text>
<text x="166.5" y="82.1">RC5</text>
<text x="226.8" y="79.9">100nF</text>
<text x="52.9" y="85.9" transform="rotate(-90 52.9 85.9)">GND</text>
<text x="55.7" y="84.7">QH'</text>
<text x="136.9" y="87.2">RB4</text>
<text x="136.9" y="89.8">RB5</text>
<text x="166.5" y="84.7">RC6</text>
<text x="166.5" y="87.2">RC7</text>
<text x="204.1" y="84.7">+3.3V</text>
<text x="215.8" y="87.2">Paddle1</text>
<text x="252.3" y="84.7">+3.3V</text>
<text x="260.4" y="86.7">J2</text>
<text x="49.1" y="95.9">+3.3V</text>
<text x="136.9" y="92.3">RB6</text>
<text x="136.9" y="94.8">RB7</text>
<text x="154.5" y="95.5" transform="rotate(-90 154.5 95.5)">VSS</text>
<text x="215.8" y="92.3">Paddle2</text>
<text x="257.8" y="94.8">Debug</text>
<text x="264.8" y="94.8">1</text>
<text x="28.8" y="99.7">+3.3V</text>
<text x="41.2" y="101.4">U4</text>
<text x="55.8" y="97.4">C6</text>
<text x="78.2" y="99.9">SCORE 2</text>
<text x="81.2" y="97.4">U5</text>
<text x="228.5" y="98.1">C2</text>
<text x="260.4" y="99.4">J3</text>
<text x="270.4" y="100.2">VIN</text>
<text x="41.2" y="103.7">74HC595</text>
<text x="45" y="107.5">SER</text>
<text x="54.1" y="102.7">100nF</text>
<text x="56.6" y="107.5">QA</text>
<text x="66.6" y="107.5">R11</text>
<text x="78" y="107.5">A</text>
<text x="226.8" y="104.2">100nF</text>
<text x="257.8" y="107.5">Debug</text>
<text x="264.8" y="107.5">2</text>
<text x="45" y="112.6">SRCLK</text>
<text x="52.9" y="108.5" transform="rotate(-90 52.9 108.5)">VCC</text>
<text x="56.4" y="110.1">QB</text>
<text x="56.4" y="112.6">QC</text>
<text x="66.6" y="110.1">R12</text>
<text x="66.6" y="112.6">R13</text>
<text x="78" y="110.1">B</text>
<text x="78" y="112.6">C</text>
<text x="172.3" y="113.1">+3.3V</text>
<text x="45" y="115.2">~{SRCLR}</text>
<text x="56.4" y="115.2">QD</text>
<text x="56.5" y="117.7">QE</text>
<text x="66.6" y="117.7">R15</text>
<text x="66.6" y="115.2">R14</text>
<text x="78" y="115.2">D</text>
<text x="78" y="117.7">E</text>
<text x="112.6" y="115.2">+3.3V</text>
<text x="45" y="120.2">RCLK</text>
<text x="45" y="122.8">~{OE}</text>
<text x="56.3" y="125.3">QH</text>
<text x="56.4" y="122.8">QG</text>
<text x="56.6" y="120.2">QF</text>
<text x="66.6" y="120.2">R16</text>
<text x="66.6" y="122.8">R17</text>
<text x="66.6" y="125.3">R18</text>
<text x="78" y="120.2">F</text>
<text x="78" y="122.8">G</text>
<text x="78" y="125.3">DP</text>
<text x="84.4" y="122.8">CC</text>
<text x="84.4" y="125.3">CC</text>
<text x="169.9" y="123">D1</text>
<text x="184.2" y="121.5">BZ1</text>
<text x="184.2" y="124.1">Buzzer</text>
<text x="205.3" y="121.8">+3.3V</text>
<text x="237.1" y="121.8">+3.3V</text>
<text x="52.9" y="131.6" transform="rotate(-90 52.9 131.6)">GND</text>
<text x="55.7" y="130.4">QH'</text>
<text x="134.6" y="126.3">U6</text>
<text x="134.6" y="128.9">SSD1306</text>
<text x="177.8" y="131.7">Q1</text>
<text x="210.8" y="129.1">R1</text>
<text x="242.6" y="129.1">R2</text>
<text x="161.9" y="132.9">R20</text>
<text x="177.8" y="134.2">2N2222</text>
<text x="210.8" y="141.8">C3</text>
<text x="224.8" y="141.8">SW1</text>
<text x="242.6" y="141.8">C4</text>
<text x="256.5" y="141.8">SW2</text>
<text x="210.8" y="144.4">100nF</text>
<text x="224.8" y="144.4">START</text>
<text x="242.6" y="144.4">100nF</text>
<text x="256.5" y="144.4">RESET</text>
</g>
<g font-size="1.8" fill="#a90000">
<text x="212.7" y="53.1">1</text>
<text x="222.8" y="53.1">2</text>
<text x="235.5" y="53.1">3</text>
<text x="51.8" y="58.5" transform="rotate(-90 51.8 58.5)">16</text>
<text x="212.7" y="55.6">2</text>
<text x="212.7" y="58.2">3</text>
<text x="267.9" y="54.4">1</text>
<text x="267.9" y="56.9">2</text>
<text x="267.9" y="59.4">3</text>
<text x="41.9" y="60.7">14</text>
<text x="41.9" y="65.8">11</text>
<text x="59.6" y="60.7">15</text>
<text x="60.3" y="63.2">1</text>
<text x="60.3" y="65.8">2</text>
<text x="76.2" y="60.7">10</text>
<text x="76.8" y="63.2">9</text>
<text x="76.8" y="65.8">8</text>
<text x="153.4" y="65.5" transform="rotate(-90 153.4 65.5)">1</text>
<text x="229.6" y="60.4" transform="rotate(-90 229.6 60.4)">1</text>
<text x="267.9" y="62">4</text>
<text x="267.9" y="64.5">5</text>
<text x="41.9" y="68.3">10</text>
<text x="60.3" y="68.3">3</text>
<text x="60.3" y="70.9">4</text>
<text x="76.8" y="68.3">5</text>
<text x="76.8" y="70.9">4</text>
<text x="133.3" y="68.3">19</text>
<text x="133.3" y="70.9">18</text>
<text x="171.4" y="68.3">16</text>
<text x="171.4" y="70.9">15</text>
<text x="267.9" y="67.1">6</text>
<text x="41.9" y="73.4">12</text>
<text x="41.9" y="75.9">13</text>
<text x="60.3" y="73.4">5</text>
<text x="60.3" y="75.9">6</text>
<text x="76.8" y="73.4">2</text>
<text x="76.8" y="75.9">3</text>
<text x="89.5" y="75.9">1</text>
<text x="133.3" y="73.4">17</text>
<text x="133.9" y="75.9">4</text>
<text x="171.4" y="73.4">14</text>
<text x="172" y="75.9">7</text>
<text x="60.3" y="78.5">7</text>
<text x="60.3" y="83.6">9</text>
<text x="76.8" y="78.5">7</text>
<text x="89.5" y="78.5">6</text>
<text x="133.9" y="78.5">3</text>
<text x="133.9" y="81">2</text>
<text x="172" y="78.5">6</text>
<text x="172" y="81">5</text>
<text x="172" y="83.6">8</text>
<text x="215.8" y="82.3">1</text>
<text x="219.5" y="80.1" transform="rotate(-90 219.5 80.1)">2</text>
<text x="222.2" y="82.3">3</text>
<text x="51.8" y="88.3" transform="rotate(-90 51.8 88.3)">8</text>
<text x="133.3" y="86.1">13</text>
<text x="133.3" y="88.6">12</text>
<text x="172" y="86.1">9</text>
<text x="256.5" y="88.6">1</text>
<text x="265.4" y="88.6">4</text>
<text x="133.3" y="91.2">11</text>
<text x="133.3" y="93.7">10</text>
<text x="215.8" y="95">1</text>
<text x="222.2" y="95">3</text>
<text x="256.5" y="91.2">2</text>
<text x="265.4" y="91.2">3</text>
<text x="153.4" y="99.1" transform="rotate(-90 153.4 99.1)">20</text>
<text x="219.5" y="99.1" transform="rotate(-90 219.5 99.1)">2</text>
<text x="256.5" y="101.3">1</text>
<text x="265.4" y="101.3">4</text>
<text x="41.9" y="106.4">14</text>
<text x="51.8" y="104.2" transform="rotate(-90 51.8 104.2)">16</text>
<text x="59.6" y="106.4">15</text>
<text x="74.9" y="106.4">10</text>
<text x="256.5" y="103.9">2</text>
<text x="265.4" y="103.9">3</text>
<text x="41.9" y="111.5">11</text>
<text x="60.3" y="109">1</text>
<text x="60.3" y="111.5">2</text>
<text x="75.5" y="109">9</text>
<text x="75.5" y="111.5">8</text>
<text x="41.9" y="114">10</text>
<text x="41.9" y="119.1">12</text>
<text x="60.3" y="114">3</text>
<text x="60.3" y="116.6">4</text>
<text x="60.3" y="119.1">5</text>
<text x="75.5" y="114">5</text>
<text x="75.5" y="116.6">4</text>
<text x="75.5" y="119.1">2</text>
<text x="120.6" y="119.1">1</text>
<text x="178.4" y="119.1">1</text>
<text x="41.9" y="121.7">13</text>
<text x="60.3" y="121.7">6</text>
<text x="60.3" y="124.2">7</text>
<text x="75.5" y="121.7">3</text>
<text x="75.5" y="124.2">7</text>
<text x="88.2" y="121.7">1</text>
<text x="88.2" y="124.2">6</text>
<text x="120.6" y="121.7">2</text>
<text x="120.6" y="124.2">3</text>
<text x="178.4" y="124.2">2</text>
<text x="60.3" y="129.3">9</text>
<text x="120.6" y="126.7">4</text>
<text x="120.6" y="129.3">5</text>
<text x="120.6" y="131.8">6</text>
<text x="168.2" y="131.8">2</text>
<text x="175" y="129" transform="rotate(-90 175 129)">3</text>
<text x="51.8" y="134.1" transform="rotate(-90 51.8 134.1)">8</text>
<text x="120.6" y="134.4">7</text>
<text x="175" y="136.6" transform="rotate(-90 175 136.6)">1</text>
</g>
<g font-size="1.8" fill="#0f0f0f">
<text x="256.5" y="54.3">MCLR/VPP</text>
<text x="34.3" y="60.6">SER</text>
<text x="34.3" y="65.7">SRCLK</text>
<text x="256.5" y="61.9">ICSPDAT</text>
<text x="256.5" y="64.4">ICSPCLK</text>
<text x="120.6" y="70.8">ICSPCLK</text>
<text x="120.6" y="68.2">ICSPDAT</text>
<text x="176.6" y="70.8">SRCLK</text>
<text x="179" y="68.2">SER</text>
<text x="34.3" y="73.3">RCLK</text>
<text x="120.6" y="75.9">MCLR/VPP</text>
<text x="177.8" y="73.3">RCLK</text>
<text x="219.7" y="75.9">P1</text>
<text x="120.6" y="80.9">P1</text>
<text x="120.6" y="78.4">P2</text>
<text x="180.1" y="83.5">DC</text>
<text x="180.2" y="80.9">CS</text>
<text x="120.6" y="88.6">START</text>
<text x="120.6" y="86">BUZZER</text>
<text x="179" y="86">RES</text>
<text x="268.4" y="88.6">RESET</text>
<text x="120.6" y="91.1">RESET</text>
<text x="268.6" y="91.1">START</text>
<text x="251.5" y="101.3">P1</text>
<text x="251.5" y="103.8">P2</text>
<text x="269.2" y="103.8">BUZZER</text>
<text x="34.3" y="111.4">SRCLK</text>
<text x="34.3" y="119">RCLK</text>
<text x="111.8" y="124.1">D0</text>
<text x="111.8" y="131.7">DC</text>
<text x="111.8" y="129.2">RES</text>
<text x="111.8" y="126.7">D1</text>
<text x="152.4" y="131.7">BUZZER</text>
<text x="111.8" y="134.3">CS</text>
<text x="225.4" y="135.5">START</text>
<text x="256.9" y="135.5">RESET</text>
</g>
<text font-size="1.8" fill="#009600" x="219.7" y="100">P2</text>
<g font-size=".7" fill="#840000">
<text x="80.9" y="70.5">E</text>
<text x="81.1" y="67.4">F</text>
<text x="83.1" y="71.2">D</text>
<text x="83.4" y="68.2">G</text>
<text x="83.7" y="66.6">A</text>
<text x="85.7" y="70.5">C</text>
<text x="85.9" y="67.4">B</text>
<text x="86.7" y="72">DP</text>
<text x="79.9" y="113.1">F</text>
<text x="82.1" y="113.9">G</text>
<text x="82.4" y="112.4">A</text>
<text x="84.7" y="113.1">B</text>
<text x="79.6" y="116.2">E</text>
<text x="81.9" y="116.9">D</text>
<text x="84.4" y="116.2">C</text>
<text x="85.4" y="117.7">DP</text>
</g>
</svg>
